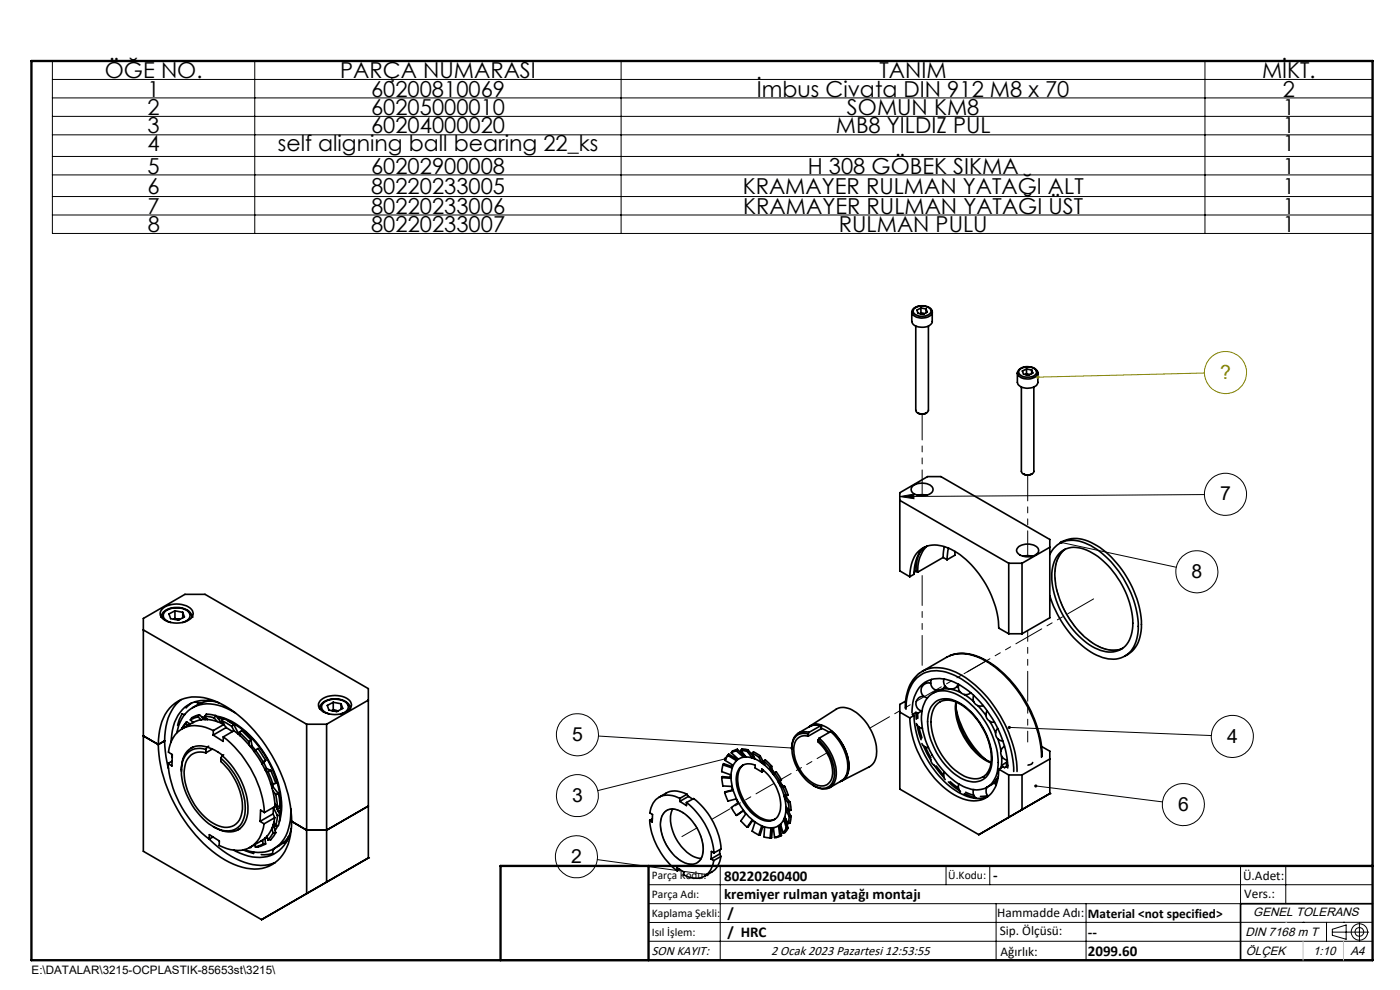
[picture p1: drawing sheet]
<svg xmlns="http://www.w3.org/2000/svg" width="297mm" height="210mm" viewBox="0 0 297 210" stroke-linecap="round" stroke-linejoin="round" font-family="sans-serif">
<g fill="none" stroke="#000" stroke-width=".35">
<path d="M193.9 65.5a2.53 2.53 0 0 1 3.6 .3 1.46 1.46 0 0 1-1.8 1.3 1.52 1.52 0 0 1-2-1.2zM194.3 69.2v17.8a1.54 1.54 0 0 0 2.7 0v-17.8M195.3 66.5h.6M195.4 65.3l-.9 .5 .2 .7 1.2 .2 .8-.5-.2-.7M195.4 65.3l1.1 .2M195.4 65.3v1.1M195.4 66.4l-.2 .1M195.4 66.4l.5 .1M195.9 66.5l.1 .1M196.5 65.5v.8M197.8 66.2a1.61 1.61 0 0 0-1.8-1.3 2.01 2.01 0 0 0-2.5 1.3M197.8 66.2v2a2.03 2.03 0 0 1-2.6 1.2 1.67 1.67 0 0 1-1.8-1.2l.1-2"/>
<path d="M197.8 66.2a1.98 1.98 0 0 1-2.3 1.3 1.82 1.82 0 0 1-2-1.3M215.8 79.2v1.9a2.19 2.19 0 0 0 2.8 1.2 1.5 1.5 0 0 0 1.6-1.2v-1.9M216.1 78.5a2.73 2.73 0 0 1 4 .3 1.13 1.13 0 0 1-1.1 1.4 2.43 2.43 0 0 1-3.2-1zM216.3 78.4a2.53 2.53 0 0 1 3.6 .3 1.23 1.23 0 0 1-1.5 1.3 1.76 1.76 0 0 1-2.3-1.2zM217.7 79.5h.6M217.8 78.3l-.9 .4 .2 .7 1.1 .2 .9-.5-.2-.6M217.8 78.3l1.1 .2M217.8 78.3v1.1M217.8 79.4h-.2M217.8 79.4l.5 .1M218.3 79.5h.1M218.9 78.5v.8"/>
<path d="M194.7 87.6a1.73 1.73 0 0 0 1.9 0M216.7 82.1v17.9a1.51 1.51 0 0 0 2.6 0v-17.9M190.9 106.1l23.1 13.4M193.5 103.2a3.2 3.2 0 0 1 4.3 .2 1.18 1.18 0 0 1-1.1 1.6 3 3 0 0 1-3.3-.8l-.1-.4zM194.6 105h2M195.1 117.3l-.6 1.8-.2 2.1M196.3 116a6.8 6.8 0 0 0-2.4 5.8l-.9 .5M196.7 115.8a7.2 7.2 0 0 0-2 5.6M200.1 118.2l-5.4 3.2M200.1 118.2l.8 .5M200.3 115.9l-.2 2.3M201.2 116.3l-.3 2.4"/>
<path d="M202.6 117v.8l-1.7 .9M214 119.5v14.9M214 119.5h2.8M216.1 115.9a3.3 3.3 0 0 1 4.1 .4 1.37 1.37 0 0 1-1.5 1.7 2.43 2.43 0 0 1-3-1.2zM216.8 119.5v14.9M217 118l1-.1 1 .1M217.1 100.5a1.68 1.68 0 0 0 1.8 0M222.7 117.6a5.2 5.2 0 0 1 6.9-2.6 17.8 17.8 0 0 1 9.1 8.4 17.3 17.3 0 0 1 2.5 12.1 5.3 5.3 0 0 1-7.3 4 19.3 19.3 0 0 1-10.4-10.9l-.8-2.2M222.7 116.1l-5.9 3.4M224.7 117.4a4.9 4.9 0 0 1 5.8-.7 18 18 0 0 1 9.1 11.1 11 11 0 0 1-.2 8.4 4.8 4.8 0 0 1-6.5 1.5 18 18 0 0 1-9.1-11.1 10.9 10.9 0 0 1 .3-8.4zM224.8 115.2a6.4 6.4 0 0 1 7.3 .2 21.4 21.4 0 0 1 10 17.8 6.4 6.4 0 0 1-3.5 6M226 116.5a6.2 6.2 0 0 0-2.2 5.4 18.9 18.9 0 0 0 9.2 15.2 5.9 5.9 0 0 0 5.1 .4"/>
<path d="M30.4 133.6l34.7 20M34.2 130.9a2.67 2.67 0 0 1 2.8-2 3.3 3.3 0 0 1 3.7 1.8v.2M34.2 130.9h.1M34.4 129.2a4.8 4.8 0 0 1 6.4 .3 1.66 1.66 0 0 1-1.3 2.3 4.8 4.8 0 0 1-5.4-1 1.21 1.21 0 0 1 .3-1.6zM36.2 132a1.75 1.75 0 0 1-1.6-1.7 2.95 2.95 0 0 1 3.3-1.4 2.1 2.1 0 0 1 2.4 1.9l-.6 .8-1 .4M37 131.4h1M37.1 129.6l-1.3 .6 .4 1 1.6 .3 1.3-.6-.3-1M37.1 129.6l1.7 .3M37.1 129.6v1.6M37.1 131.2l-.3 .2M37.1 131.2l.9 .2M38 131.4h.1"/>
<path d="M38.8 129.9v1.1M40.7 130.9h.1M193 122.3a6.6 6.6 0 0 1 3.2-6.3 7.5 7.5 0 0 1 6.9 1.3 20.9 20.9 0 0 1 8.8 15.9l2.1 1.2M193 122.3l-2.1-1.2v-16.6l5.9-3.4h2.8l23.1 13.3v16.6l-5.9 3.4M194.3 121.2l-.4 .2M194.3 121.2l.4 .2M201.5 139.1a9.2 9.2 0 0 1 8.2 1.3 25.7 25.7 0 0 1 11.4 20M214 134.4h2.8M30.4 156.1l3.2 1.8M33.6 157.9a10.8 10.8 0 0 1 2.9-8.2 8 8 0 0 1 8.5-1.2 25.3 25.3 0 0 1 12 10.7 29.2 29.2 0 0 1 4.9 15M33.6 157.9a31.7 31.7 0 0 0 11.4 22.6 13.8 13.8 0 0 0 10.6 3.7 7.9 7.9 0 0 0 6-6.9l.3-3.1M34.9 157.2l.3 3.3 .5 2.5"/>
<path d="M34.9 157.2l-1.3 .7M38.4 148.4a10.1 10.1 0 0 0-3.4 7.7l-.1 1.1M39.2 151.6l-.6-.2-.6 1.2-.3 1.3M39.4 153.6l.5 .3M39.6 153.1l-1.1 1.5 .9-1M39.6 153.1l-.2 .5M39.6 153.1l.8 .5M40.4 152.7l.6 .6M40.6 149.1l-1.1 1.1M40.9 158.5l-.4 .2M41.4 148.8l1.2 .3M41.9 149.1v.4"/>
<path d="M42 152.1l-1.6 .6M42 152.1l.7 .6M42.3 151.6l-1.6 .7-.3 .4M42.3 151.6l-.3 .5M42.3 151.6l1.2 1M43.4 152l2 .3M43.4 152l.6 .7M43.5 152l-.6 .2M43.7 159a3.7 3.7 0 0 0-5.1 3.2 14.1 14.1 0 0 0 4.4 11.4 7.1 7.1 0 0 0 6.2 2.6 4.3 4.3 0 0 0 2.8-4.8 15.1 15.1 0 0 0-5.2-10.6M43.7 159.7a3.4 3.4 0 0 0-4.6 3.4 13.3 13.3 0 0 0 6.8 11.9 3.5 3.5 0 0 0 5.4-2.7 13.1 13.1 0 0 0-4.5-10.8v-.7M43.7 159v.7M43.9 152.5l-.3 .1"/>
<path d="M44 158.5a3.9 3.9 0 0 0-5.4 3.7l-.1 1.4M44 158.5l-.3 .5M44.2 148.6l-.3 .2M44.3 158.6l1.2 .5 1.7 1.2M44.3 158.3l-.3 .2M44.8 148.7l-2.1 .4-1.8 1M45 158.9l-1.3 .8M45.2 155.9l2.1 1.4 .1-1M45.3 155a6.5 6.5 0 0 0-7.7 .4 7.1 7.1 0 0 0-1.9 4.2l.8 .5v2.4l-.9-.5M45.3 155l-.1 .9M45.4 152.3l.7 .8M45.8 151.8l-2-.3-.4 .5"/>
<path d="M45.8 151.8l-.4 .5M45.8 151.8l1.3 1.7M45.9 151.9a14.5 14.5 0 0 1 8.5 5.6 22.2 22.2 0 0 1 5.3 14.4l-.4 2.4M46.2 152.3l1.1 .3M46.4 149.1a6.9 6.9 0 0 0-9.6 4.9l-.5 3.4M47.1 152.9l2.1 1.2M47.1 152.9l.3-.5 2.2 1.3M47.1 152.9l.3 .7M47.4 156.3a23 23 0 0 1 8.7 16.1M47.5 153.7l.5 .6M47.5 153.7a6.8 6.8 0 0 0-6.6-.4l-2.3 1.3M47.5 153.7l-2.2 1.3"/>
<path d="M48 154.3l1.3 .9M48 154.3l-2.8 1.6M48.4 153a20.4 20.4 0 0 1 9.9 11.5 15.6 15.6 0 0 1 1 8.2M49.1 153.3h.1M49.2 154.1l.4 .9M49.6 153.7l-.4 .4M49.6 153.7l1 1.8M49.6 155a23.2 23.2 0 0 1 8.8 16.1l-2.3 1.3M49.6 155l-2.2 1.3M50 151.2a9.7 9.7 0 0 0-8.3-1.5 7 7 0 0 0-4.2 5.8M50.6 155.5l.3 .3M50.6 155.5l-.2 .1"/>
<path d="M50.8 155.4l2 1.9M50.8 155.4l.5-.4 1.9 1.9M50.8 155.4l.1 .7M52.8 157.3l.2 .9M53.2 156.9l-.4 .4M53.2 156.9l.3 1.4M53.5 158.3l.7 .8M53.5 158.3l-.3 .2M54.2 159.1l1.6 2.5M54.2 159.1l.5-.3 1.6 2.5M54.2 159.1l-.3 .3M65.1 153.6h4.2"/>
<path d="M65.1 153.6v35.9l-9.6 5.6M67.8 150.3a2.59 2.59 0 0 1 2.8-2 3.2 3.2 0 0 1 3.7 1.8v.2M67.9 148.6a5 5 0 0 1 6.3 0 1.6 1.6 0 0 1-1.1 2.6 4.8 4.8 0 0 1-5.4-1 1.26 1.26 0 0 1 .2-1.6zM69.3 153.6v33.5l-13.8 8M69.8 151.4a1.58 1.58 0 0 1-1.4-2 3.8 3.8 0 0 1 5.3 0 1.39 1.39 0 0 1-1.1 2h-.3M70.6 150.8h.9M70.7 149l-1.3 .6 .4 1 1.6 .3 1.3-.6-.3-1M70.7 149l1.7 .3M70.7 149v1.6M70.7 150.6l-.3 .1M70.7 150.6l.8 .2M71.5 150.8h.2"/>
<path d="M72.4 149.3v1.2M74.3 150.3h.1M78.1 148.5l-8.8 5.1M154.6 160l-.8 1.1M154.6 160l-.2 .3M154.6 160l1.8 1.1M155.2 159.7l1.4 1.3-.4 .3-1.8-1M156.2 159.3l-1 .4M156.2 159.3l1.5 1.2M156.4 159l-1 .3-.2 .4M156.4 159l-.2 .3M156.4 159l1.6 1.4"/>
<path d="M157.2 159.2l1 1.3h-.5M157.2 159.2l1.3 .2M158.5 159.4l1 1.3M158.7 159.1l-1.3-.2-.2 .3M158.7 159.1l-.2 .3M158.7 159.1l1.2 1.4M159.6 159.8l.6 1.1-.7-.2M159.6 159.8l1.4 .8M159.6 159.8l.2-.3 1.5 .8M171.4 155.7a2.5 2.5 0 0 0-3.4 2.6 9.4 9.4 0 0 0 5.6 8.8 2.54 2.54 0 0 0 3.4-2.6 9.8 9.8 0 0 0-3.4-7.6M171.4 156.2a2.42 2.42 0 0 0-3 2.7 8.6 8.6 0 0 0 5.3 7.7 2.37 2.37 0 0 0 2.9-2.5 8.9 8.9 0 0 0-3-6.7v-.5M171.4 155.7v.5"/>
<path d="M171.6 154.2a3.1 3.1 0 0 1 3.7 .1 9.9 9.9 0 0 1 4.6 9.6l-.5 1.1-1.1 .8M171.6 155.4a2.62 2.62 0 0 0-3.6 2.4v1M171.6 155.4l-.2 .3M171.9 154l5.5-3.5a4.1 4.1 0 0 1 4.7 1 10.4 10.4 0 0 1 3.7 9.3l-.3 .8-.8 .8-6.1 3.2M173.8 156.6a9.9 9.9 0 0 1 3.5 8.6 2.72 2.72 0 0 1-4.4 1.7l-.4-.3M173.8 156.6l2.4-1.4a9.7 9.7 0 0 1 3.4 9l-.8 1.2-2.8 1.7M173.8 156.6l-.2 .3M174.1 153.9l-.9-.1-1 .1-2.8 1.6M174.1 153.9l-2.5 1.5M174.3 154.5l1.6 .9M174.3 153.8l-1.2-.1-1.2 .3M174.3 154.5l-2.9 1.7"/>
<path d="M174.3 153.8v.7M174.3 153.8l-.2 .4v-.3M176.3 155.2l.1-.1a10.3 10.3 0 0 1 3.6 8.1 3 3 0 0 1-1.4 2.4M190.9 151.1l2.1 1.2M192.1 148.7l-1.2 .7v18l16.7 9.7 15.1-8.8M192.2 150.5a8 8 0 0 1 3.7-7.7 8.6 8.6 0 0 1 8.1 1.2 25.2 25.2 0 0 1 11.1 19.6M193 152.3a20.8 20.8 0 0 0 10.1 16.6 5.8 5.8 0 0 0 7.2-.6 7.6 7.6 0 0 0 1.6-5.1M193.5 151.2a7.6 7.6 0 0 1 2.7-6.5 6.6 6.6 0 0 1 6.8 .3 22.3 22.3 0 0 1 10.3 14l.4 2.4 .1 1.5M193.9 151.8a20.9 20.9 0 0 0 9.4 16.3 7.1 7.1 0 0 0 6.2 .9M193.9 151.8l-.9 .5M194.3 151.1l.1 1.5M194.3 151.1l-.7 .4 .3 .3"/>
<path d="M194.3 151.1l.4 .2M194.4 153.5l.5 .7 .8 .3M194.6 153.8l.8 3.1M194.7 151.3v1.1M195 142.9a8.8 8.8 0 0 0-2.9 7.3M195 154.2l.6 2.3M195 142.8a6.8 6.8 0 0 1 7.1-.5 22.7 22.7 0 0 1 10.6 10.5 23.6 23.6 0 0 1 3.1 10.8M195.5 150.8l-.8 .5M195.6 157.7l.6 .7M195.7 142.4l5.1-3a7.7 7.7 0 0 1 7.5 .4 25.6 25.6 0 0 1 11.7 14.8l.8 3.5 .1 2.5M195.9 158.2l1.5 3M195.9 147.7a1.6 1.6 0 0 0-1.6 1.4 1.6 1.6 0 0 0 1.3 1.7"/>
<path d="M196.3 158.5l1.2 2.2M196.5 158.5l.5 .1M196.9 147.8a4.8 4.8 0 0 1 5.7-.7 17.4 17.4 0 0 1 9.1 15.3 4.7 4.7 0 0 1-4.6 5.2 11.4 11.4 0 0 1-7.7-5 16.6 16.6 0 0 1-3.8-11.8l.7-2.1zM197.4 144.9a1.61 1.61 0 0 0-2 1.2 1.61 1.61 0 0 0 1.3 2M197.6 144.1a1.6 1.6 0 0 0 1.4 2.3M198.4 149a4.7 4.7 0 0 1 5.5 .3 14.8 14.8 0 0 1 6.5 12.8 3.9 3.9 0 0 1-6 3.2 14.5 14.5 0 0 1-7.5-13.4l.6-1.9zM198.6 146.4v.2M198.8 149.4a3.8 3.8 0 0 1 4.8-.1 14.2 14.2 0 0 1 6.7 12.6 3.5 3.5 0 0 1-5.2 3 13.6 13.6 0 0 1-7.5-12.9l.4-1.5zM200.3 144a1.6 1.6 0 0 0 1.3 2.2M200.5 145.5l-.6 .7M200.5 145.5l-.1 .1M200.6 145.7h-.2"/>
<path d="M201.4 146.1h-1.1l-1.1 .3-1.3 .7M201.6 146.2l2.2 .7M202.8 148.9a13.8 13.8 0 0 0 5.7 12l1.8 .9M202.8 150.3a20.2 20.2 0 0 0 6.3 10.8M202.9 149a14.1 14.1 0 0 0 7.2 12.6l.2 .1M203 145.6l.3 .1M203.3 145.1l-.7 .8-.9 .3M203.4 145.2a1.6 1.6 0 0 0 .6 1.9 1.6 1.6 0 0 0 2-.1M204.5 147.3l2.1 1.5M206.6 147.5a1.58 1.58 0 0 0 .3 1.8 1.58 1.58 0 0 0 1.7 .4M207.4 149.7l1.8 2.1M209.4 150.8a1.59 1.59 0 0 0 0 1.7 1.59 1.59 0 0 0 1.6 .7"/>
<path d="M209.9 153l1.3 2.5M211.7 154.5a1.58 1.58 0 0 0-.4 1.7 1.58 1.58 0 0 0 1.5 1M211.7 156.7l.6 2.6M213.1 158.3a1.6 1.6 0 0 0-.8 1.7 1.6 1.6 0 0 0 1.4 1.2M221 158.4l1.7 .9v9M35.6 162a23.1 23.1 0 0 0 8.8 16M36.4 160l.1 .7M36.5 161.5l-.9 .5M44.4 178a17.5 17.5 0 0 0 10.9 5.6 7.2 7.2 0 0 0 3.1-.6M45.2 177.5l-.8 .5M47.1 160.3a15.5 15.5 0 0 1 5.5 12.2 4 4 0 0 1-6.1 3.5l-1.2-.6M47.1 160.3l-.3 .5"/>
<path d="M47.4 160.1l-.3 .2M50.9 175.8l-.3 .2M53.2 179.6v.2h-.3M54.1 179.1l.1 .6M55.2 174.2l.8 .6M55.7 178.2l.1 .8M55.8 179l-1.6 .7M55.8 161.6l-.3 .4M55.8 179h.5M56 161.8l.6 1.2M56 161.8l-.4 .2M56 174.8a5.9 5.9 0 0 1-4.8 5.6h-.8a8.6 8.6 0 0 1-3.9-1.1v-.9l-2.1-1.3v.9"/>
<path d="M56.1 172.4l-.8-.6-.1 2.4M56.2 177.8l.1 1.2M56.3 163.4l.6 .3M56.3 179l-1.2 .6-.9 .1M56.3 161.3l-.5 .3M56.3 161.3l-.3 .5M56.6 163l-.4 .2M56.6 163l.8 .4M56.6 177.4l.3 .8M56.7 177.7l-.5 .2M56.9 163.7l1 2.7M57.4 166.1l.5 .3"/>
<path d="M57.4 163.4l1.1 2.7-.6 .3M57.4 163.4l-.5 .3M57.6 175.7l.3 1M57.8 166.3l.2 .7M57.9 167.7l.6 .8M57.9 176.7l-1 1.5M57.9 172.6l.1-1.3 .8 1.7M57.9 172.6l.4 .9M57.9 172.6l-2.7 1.6M58 167l-.3 .1M58 167l1.1 1.3M58 174.9l.5 1.7"/>
<path d="M58.1 174.4l.4 .8M58.3 173.5a6.3 6.3 0 0 1-2.9 4.9l-2.3 1.3M58.3 173.5l-2.3 1.3M58.3 170.5l.5 .6M58.3 170.7l1.1 2.2M58.5 175.1l-.3 .4M58.5 168.5l.3 2.6M58.5 176.6l-.6 1a1 1 0 0 1-1 .6M58.5 176.6l-.6 .1M58.8 173l-.3 2.2M58.9 171.8l.5 .3M58.9 175.1l-.6 1.1"/>
<path d="M59 172.1l.4 .2M59.1 168.3l.3 2.6-.6 .2M59.1 168.3l-.6 .2M59.4 172.9l-.3 2.2-.6 .1M59.4 172.9l-.6 .1M59.5 171.3l-.7 .3M60.1 178.7l.5 .1M60.8 178.5l-.6 .2M61.1 177.7l-.2 .6M61.1 177.7l-1.1 1.2-1.9 1.1-.3 1.1-2.4 .2M61.2 177.5l-.1 .2M61.3 177.4l-.2 .3"/>
<path d="M61.7 171.6a10.3 10.3 0 0 1-2.4 7.5 6.9 6.9 0 0 1-7.5 1.1M61.8 175.7a7.1 7.1 0 0 1-10 5.6l-2.2-1M78.1 171l-8.8 5.1h-4.2l-3.2-1.9M137.8 174a15.3 15.3 0 0 0 5.9 10.7M138.4 173.7l-.6 .3M141.1 172.2a3.1 3.1 0 0 1 3.8 .2 9.5 9.5 0 0 1 4.1 9.1 2.58 2.58 0 0 1-4.1 1.3 9.5 9.5 0 0 1-4.7-8.9l.2-.8zM142.7 171.6a7.7 7.7 0 0 0 1.4 7.4 6.5 6.5 0 0 0 4.6 3.1M144.2 169.4a4 4 0 0 0-5.7 1l-.6 2 .5 .4v1.6l-.6-.4M144.2 169.4v.6M144.2 170l1.4 .9v-.7M145.6 170.2a15.2 15.2 0 0 1 5.8 10.7M145.6 170.2l1.5-.8a15.4 15.4 0 0 1 5.9 10.7l-1.6 .8"/>
<path d="M145.7 168.5l.3 .4M145.7 168.5a4.7 4.7 0 0 0-4.4-.3l-1.5 .9M145.7 168.5l-1.5 .9M146 168.9l.9 .6M146 168.9l-1.8 1.1M153.1 165l.3 1.7 1.8 .1 .3 .9-1.8 .4M153.4 162.2l-.3 1.5 1.9 .7v.7l-1.9-.1M153.4 162.2l.1-.2 1.8 .6M153.7 168.1l.7 1.8 1.8-.4 .4 .8-1.4 1 1 1.7M154.4 160.3l-.7 .9 1.8 1.1-.3 .6-1.8-.7M155 164.9l-1.8-.2-.1 .3M155.4 167.6l-1.7 .5"/>
<path d="M156.2 161.4a3.9 3.9 0 0 1 5.1 .2 12.3 12.3 0 0 1 5.4 10.9 3.3 3.3 0 0 1-5 2.8 12.5 12.5 0 0 1-6.6-11.4l.4-1.4zM156.2 173l1.5-1.1 .5 .7-1 1.5 1.3 1.4M157 162.8a2.73 2.73 0 0 1 3.2-.5v.6l1.4 .9v-.7a10.1 10.1 0 0 1 4 8.6 2.68 2.68 0 0 1-4.2 2.1 9.9 9.9 0 0 1-5.1-9.5zM157.7 172l-1.5 1M157.7 162.2a4.2 4.2 0 0 0-1.1 4.5 10 10 0 0 0 5.5 7.1l1.2 .2 1.1-.2M158 160.4h.1M158 160.4l-.3 .1M158.5 175.5l1.1-1.5 .6 .4-.6 1.9 1.4 .8M159.7 174.1l-1 1.3-.2 .1M159.9 160.5h.1M159.9 160.5l-.4 .2M161 177.1l.6-1.8 .6 .2-.1 2 1.3 .2"/>
<path d="M161 160.6l.6 1.2M161.3 160.3l-.3 .3M161.3 160.3l.6 1.3M161.8 175.4l-.5 1.7h-.3M161.9 161.6l.2 .1M161.9 161.6l-.3 .2M161.9 163.4v.2l-.3 .2M162.1 161.5l.1 .8-.6-.5M162.1 161.5l1.3 1.3M162.1 161.5l.2-.3 1.4 1.3M163.4 162.8l.1 .8M163.5 163.6l.6 .7 .2-.3"/>
<path d="M163.7 162.5l-.3 .3M163.7 162.5l.2 .9M163.9 163.4l.4 .6M163.9 163.4l-.4 .2M163.9 175.7l-.2 2h-.3M164.3 164l1.1 1.6M164.3 177.7l-.3-2h-.5l-.1 2M164.3 164l.4-.3 1.1 1.7M165.2 165.9l.4 .8M165.2 175.3l.4-.4 .5 1.8M165.2 175.3l.2 1.9M165.4 177.2l-1.1 .5"/>
<path d="M165.4 165.6l-.2 .3M165.4 177.2h.4M165.5 165.8l.4 .8M165.5 165.8l-.3 .1M165.5 175l-.3 .3M165.5 175l.3 2.2M165.6 175h-.1M165.6 166.7l.5 .3M165.8 177.2l-.7 .3-.8 .2M165.8 165.4l-.4 .2M165.8 165.4l-.3 .4M165.9 166.6l-.3 .1"/>
<path d="M165.9 166.6l.6 .2M166.1 167l.7 1.8M166.3 173.9l.2-.6 .7 1.4M166.3 173.9l.5 1.7M166.5 166.8l.7 1.9-.4 .1M166.5 166.8l-.4 .2M166.5 169.4l.7 .8M166.6 173.7l-.3 .2M166.6 173.7l.6 1.9M166.7 173.6l-.1 .1M166.7 168.8l.1 .4M166.8 171.9v-.8l.6 .9"/>
<path d="M166.8 171.9l.6 1.3M166.8 168.8l-.5-.2 .2 .8M166.8 175.6l-.7 1.1M166.8 169.2l-.3 .2M166.8 169.2l.8 .9M166.8 175.6h.4M167.1 171.5v.2M167.1 171.7l-.3 .2M167.1 171.7l.7 1.5M167.2 170.2l.2 1.8M167.2 175.6l-.1 .2a1.28 1.28 0 0 1-1 .9M167.4 173.2l-.2 1.5"/>
<path d="M167.6 170.1l.2 1.8-.4 .1M167.6 170.1l-.4 .1M167.8 173.2l-.2 1.4-.4 .1M167.8 173.2h-.4M197.4 161l.4 1 .4 .4M197.7 160.1v.1M198.2 162.3l2.1 2.7M198.6 162.5l1.6 1.9M200.3 163.7l-.1 .9 .3 .8M201.2 165.9l2.4 1.8M201.6 165.8l1.7 1.4M203.4 166.3l-.1 .7 .5 .9"/>
<path d="M204.6 168.3l2.4 .9M204.9 168.1l1.7 .6M206.5 167.5a1.6 1.6 0 0 0 .5 1.8M208.6 164.8h.1M209.3 167v.1M209.5 168.8l-1.5 .1M210.7 166.1l.5 .1M211.2 165.9l-.4 .2M211.2 165.9v.1M211.4 165.4l-.2 .6 .1 .6M211.4 165.4l-1 1-1 .6-.2 .3v1l.5 .6M211.4 165.3v.1"/>
<path d="M211.7 165l-.1 .1M211.8 164.8l-.4 .6M211.9 163.2l2.1 1.2M212.5 160.4l-.1 2.4M213.5 162.2l.2 .1M213.5 162.2v.4M213.6 161.2l-.1 .6M213.7 161.7l-.8 .4-.5 .8M213.7 162.1l-.2 .1M213.8 162.5l-.7 .3-.3-.1-.9 .5M214 164.4v9l2.8-1.7M214 164.4h2.8"/>
<path d="M216.8 164.4v7.3M219.1 161.7l-.3 .4-.7 .2M222.7 168.3h.1M222.7 161l-5.9 3.4M222.7 168.3l-5.9 3.4M51.6 180.3l2.2 .7v-.2M58 180.1h.1M78.1 182h.1M78.1 182v-35.9l-34.6-20h-4.3l-8.8 5.1v49.4l25.1 14.5M78.1 182l-9.5 5.5M144.2 184.4l-.5 .3M150.8 182.2l.6 .4"/>
<path d="M151.4 182.6a3.8 3.8 0 0 1-5.3 3.4l-1-.4v-.6l-1.4-.9v.6M151.4 180.9l-.5-.3-.1 1.6M152.7 181.1l.2 .6M152.7 181.1l-1.9 1.1M152.7 180.2v.9M152.9 181.7a4.4 4.4 0 0 1-1.9 3.3l-1.5 .9M152.9 181.7l-1.5 .9M291.2 191.7h-28v12M106.2 203.7h185"/>
</g>
<path d="M195.6 87.8v17.4M218 100.8v17.3M226 116.5a6.6 6.6 0 0 0-2.2 6 19 19 0 0 0 9.2 14.6 6 6 0 0 0 5.1 .4" fill="none" stroke="#000" stroke-width=".21" stroke-dasharray="6.3 1.3 1.3 1.3 1.3 1.3" stroke-dashoffset=".9"/>
<path d="M140.1 174.8a2.69 2.69 0 0 1 3.1-3.1 9 9 0 0 1 5.8 6.8 4.2 4.2 0 0 1-1.1 4.5 3.7 3.7 0 0 1-4.3-1.1 10.2 10.2 0 0 1-3.5-7.1" fill="none" stroke="#000" stroke-width=".21" stroke-dasharray="6.3 1.3 1.3 1.3 1.3 1.3" stroke-dashoffset="-.3"/>
<path d="M232.4 126.8l-28.3 16.3" fill="none" stroke="#000" stroke-width=".21" stroke-dasharray="6.3 1.3 1.3 1.3 1.3 1.3" stroke-dashoffset="-.5"/>
<path d="M195.6 120.8v21.6" fill="none" stroke="#000" stroke-width=".21" stroke-dasharray="6.3 1.3 1.3 1.3 1.3 1.3" stroke-dashoffset="-1.3"/>
<path d="M218 133.7v23.7" fill="none" stroke="#000" stroke-width=".21" stroke-dasharray="6.3 1.3 1.3 1.3 1.3 1.3" stroke-dashoffset="4.1"/>
<path d="M144.7 177.5l3.2-1.9" fill="none" stroke="#000" stroke-width=".21" stroke-dasharray="6.3 1.3 1.3 1.3 1.3 1.3"/>
<path d="M151 173.8l13.3-7.7" fill="none" stroke="#000" stroke-width=".21" stroke-dasharray="6.3 1.3 1.3 1.3 1.3 1.3" stroke-dashoffset="1.9"/>
<path d="M165.7 165.3l9.7-5.6" fill="none" stroke="#000" stroke-width=".21" stroke-dasharray="6.3 1.3 1.3 1.3 1.3 1.3" stroke-dashoffset="3.9"/>
<path d="M184.5 154.4l24.9-14.3" fill="none" stroke="#000" stroke-width=".21" stroke-dasharray="6.3 1.3 1.3 1.3 1.3 1.3" stroke-dashoffset="1.5"/>
<g fill="none" stroke="#000" stroke-width=".21">
<path d="M11.1 12.9h280.1v36.6h-280.1zM11.1 16.9h280.1M54 12.9v36.6M131.8 12.9v36.6M255.6 12.9v36.6M11.1 20.8h280.1M11.1 24.7h280.1M11.1 28.6h280.1M11.1 33.2h280.1M11.1 37.1h280.1M11.1 41.7h280.1M11.1 45.6h280.1"/>
<path d="M190.9 105.3l3-.5v1zM225.1 115.1l24.4 5.2M255.5 104.9l-64.6 .4M127 156.1l41 2.6M214.1 154.3l42.9 1.7M153.9 161l-27.1 6.7M219.7 166.7l26.9 3.4M126.7 182.3l23.3 3.2M137.6 187.7h153.6M137.6 191.7h153.6M137.6 199.7h153.6M152.8 183.7v20"/>
<path d="M200.7 183.7v4M210 183.7v4M211.3 191.7v12M230.4 191.7v12M263.2 183.7v20M272.8 183.7v8M276.4 195.6h.1M281.4 195.6v4.1M282.6 197.7h7.8M282.6 197.1l3-.9v3l-3-.8zM285 195.6h.1M288.4 195.8v3.8"/>
<path d="M291.2 195.6l-153.6 .1"/>
<circle cx="260" cy="104.9" r="4.5"/>
<circle cx="253.9" cy="121.3" r="4.5"/>
<circle cx="122.5" cy="155.8" r="4.5"/>
<circle cx="261.4" cy="156.2" r="4.5"/>
<circle cx="122.5" cy="168.8" r="4.5"/>
<circle cx="251" cy="170.7" r="4.5"/>
<circle cx="122.3" cy="181.7" r="4.5"/>
<circle cx="288.4" cy="197.7" r="1.74"/>
<circle cx="288.4" cy="197.7" r=".93"/>
</g>
<g fill="none" stroke="#808000" stroke-width=".21">
<path d="M255.5 79.1l-35.3 .9"/>
<circle cx="260" cy="79" r="4.5"/>
</g>
<path d="M6.7 12.9h284.5v190.8h-284.5zM137.6 183.7v20M291.2 183.7h-185v20" fill="none" stroke="#000" stroke-width=".5"/>
<path d="M272.8 195.6h.1M276.4 199.7v4M285 199.7v4" fill="none" stroke="#c0c0c0" stroke-width=".21"/>
<path d="M190.9 105.3l3-.5v1zM224.9 114.8l-.1 .2 .3 .1-.3-.1a.34 .34 0 0 0 .4 .4 .34 .34 0 0 0 .2-.6 .34 .34 0 0 0-.5 0zM213.9 154.1l-.1 .2h.3h-.3a.33 .33 0 0 0 .4 .3 .33 .33 0 0 0 .2-.4 .33 .33 0 0 0-.5-.1zM149.8 185.2a.34 .34 0 0 0 0 .6 .34 .34 0 0 0 .6-.2l-.4-.1 .4 .1-.2-.3zM153.6 160.8a.34 .34 0 0 0 .2 .5 .34 .34 0 0 0 .4-.4l-.3 .1 .3-.1a.33 .33 0 0 0-.3-.3 .33 .33 0 0 0-.3 .2zM167.8 158.4a.34 .34 0 0 0 0 .5 .34 .34 0 0 0 .5-.2h-.3h.3a.34 .34 0 0 0-.2-.3 .34 .34 0 0 0-.3 0zM219.5 166.5l-.1 .2h.3h-.3a.34 .34 0 0 0 .3 .4 .34 .34 0 0 0 .3-.5 .34 .34 0 0 0-.5-.1z" fill="#000"/>
<path d="M219.9 79.8a.33 .33 0 0 1 .6 0 .33 .33 0 0 1-.2 .5 .33 .33 0 0 1-.4-.3h.3h-.3z" fill="#808000"/>
<g font-size="4.7">
<text x="22.2" y="16.6">ÖĞE NO.</text>
<text x="72.2" y="16.6">PARÇA NUMARASI</text>
<text x="186.6" y="16.6">TANIM</text>
<text x="267.7" y="16.6">MİKT.</text>
<text x="31.3" y="20.5">1</text>
<text x="78.7" y="20.5">60200810069</text>
<text x="160.6" y="20.5">İmbus Civata DIN 912 M8 x 70</text>
<text x="272.1" y="20.5">2</text>
<text x="31.3" y="24.4">2</text>
<text x="31.3" y="28.3">3</text>
<text x="78.7" y="24.4">60205000010</text>
<text x="78.7" y="28.3">60204000020</text>
<text x="177.3" y="28.3">MB8 YILDIZ PUL</text>
<text x="179.7" y="24.4">SOMUN KM8</text>
<text x="272.1" y="24.4">1</text>
<text x="272.1" y="28.3">1</text>
<text x="31.3" y="32.1">4</text>
<text x="58.9" y="32.1">self aligning ball bearing 22_ks</text>
<text x="272.1" y="32.1">1</text>
<text x="31.3" y="36.8">5</text>
<text x="31.3" y="41.1">6</text>
<text x="78.7" y="36.8">60202900008</text>
<text x="78.7" y="41.1">80220233005</text>
<text x="157.6" y="41.1">KRAMAYER RULMAN YATAĞI ALT</text>
<text x="171.4" y="36.8">H 308 GÖBEK SIKMA</text>
<text x="272.1" y="36.8">1</text>
<text x="272.2" y="41.1">1</text>
<text x="31.3" y="45.3">7</text>
<text x="78.7" y="45.3">80220233006</text>
<text x="157.7" y="45.3">KRAMAYER RULMAN YATAĞI ÜST</text>
<text x="272.2" y="45.3">1</text>
<text x="31.3" y="49.2">8</text>
<text x="78.7" y="49.2">80220233007</text>
<text x="178" y="49.2">RULMAN PULU</text>
<text x="272.2" y="49.2">1</text>
</g>
<text font-size="4.1" fill="#808000" x="258.9" y="80.3">?</text>
<g font-size="4.1">
<text x="258.9" y="106.2">7</text>
<text x="252.8" y="122.6">8</text>
<text x="121.4" y="157.1">5</text>
<text x="260.3" y="157.5">4</text>
<text x="121.4" y="170.1">3</text>
<text x="249.9" y="172">6</text>
<text x="121.2" y="183">2</text>
</g>
<g font-size="3.2">
<text x="153.6" y="186.8">80220260400</text>
<text x="153.6" y="190.8">kremiyer rulman yatağı montajı</text>
<text x="210.7" y="186.6">-</text>
<text x="154.3" y="194.8">/</text>
<text x="154.3" y="198.8">/ HRC</text>
<text x="230.8" y="198.7">--</text>
<text x="230.8" y="202.8">2099.60</text>
</g>
<g font-size="2.8">
<text x="263.7" y="186.7">Ü.Adet:</text>
<text x="263.9" y="190.5">Vers.:</text>
<text x="211.5" y="194.5">Hammadde Adı:</text>
<text x="230.8" y="194.7">Material &lt;not specified&gt;</text>
<text x="138.3" y="202.6">SON KAYIT:</text>
<text x="163.6" y="202.6">2 Ocak 2023 Pazartesi 12:53:55</text>
<text x="212.1" y="198.4">Sip. Ölçüsü:</text>
<text x="212.2" y="202.7">Ağırlık:</text>
</g>
<g font-size="2.6">
<text x="265.9" y="194.4">GENEL TOLERANS</text>
<text x="264.2" y="198.5">DIN 7168 m T</text>
<text x="264.3" y="202.6">ÖLÇEK</text>
<text x="278.5" y="202.6">1:10</text>
<text x="286.5" y="202.6">A4</text>
</g>
<g font-size="2.5">
<text x="138.3" y="186.4">Parça Kodu:</text>
<text x="138.3" y="190.5">Parça Adı:</text>
<text x="201.2" y="186.5">Ü.Kodu:</text>
<text x="138.3" y="194.5">Kaplama Şekli:</text>
<text x="138.3" y="198.6">Isıl İşlem:</text>
<text x="6.7" y="206.7">E:\DATALAR\3215-OCPLASTIK-85653st\3215\</text>
</g>
</svg>
